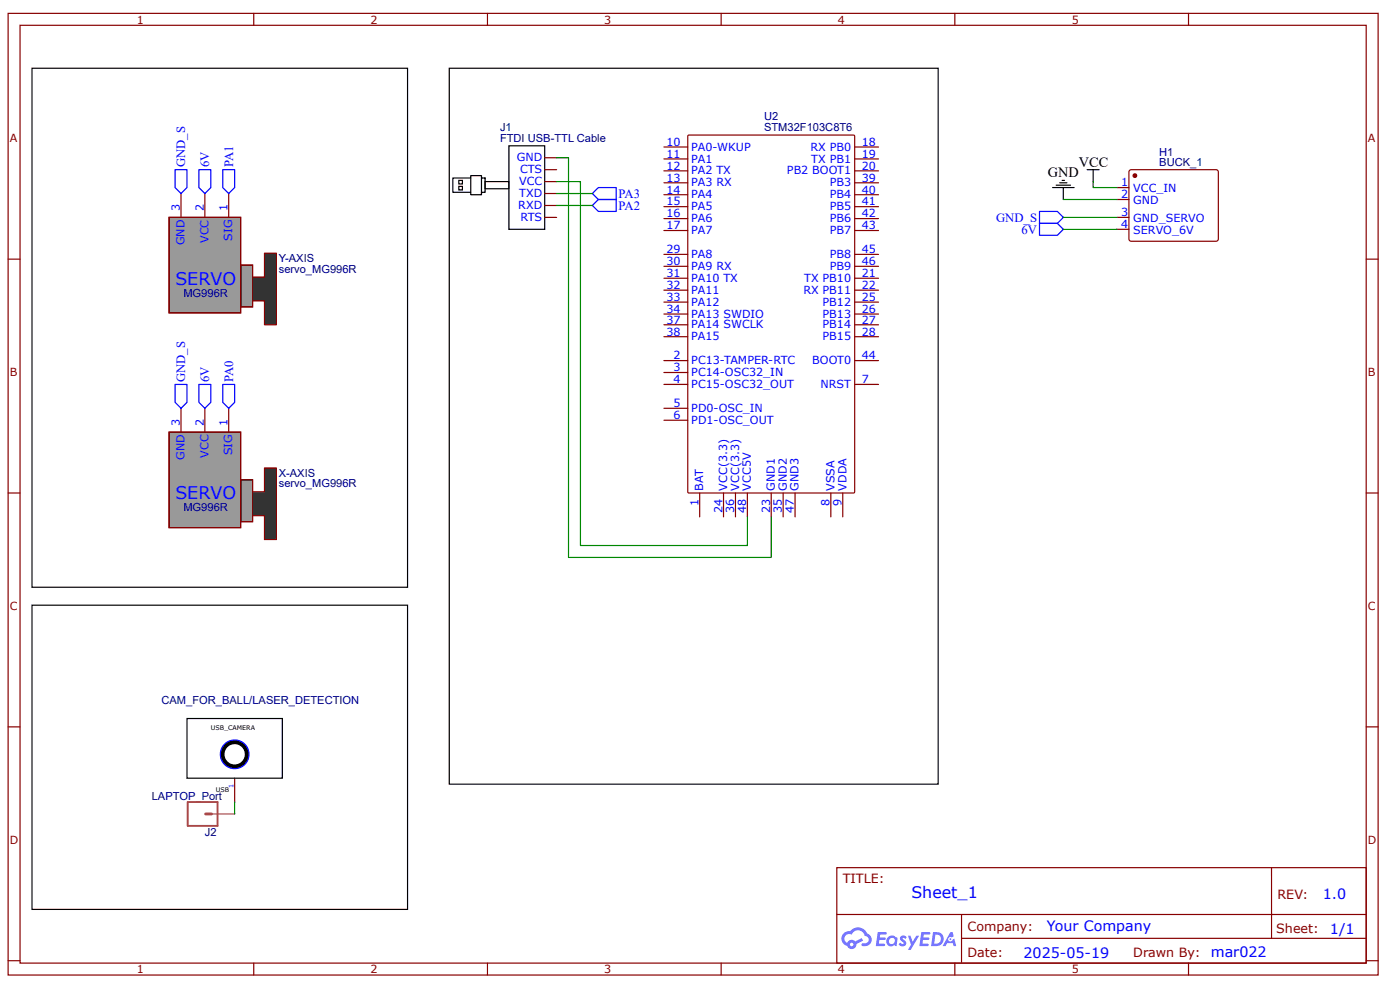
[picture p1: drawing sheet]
<svg xmlns="http://www.w3.org/2000/svg" width="297mm" height="210mm" viewBox="0 0 297 210" stroke-linecap="round" stroke-linejoin="round" font-family="sans-serif">
<g fill="none" stroke="#800" stroke-width=".25">
<path d="M1.7 2.8h290.7v203.9h-290.7zM4.3 5.4h285.5v198.8h-285.5zM53.8 2.8v2.6M103.4 2.8v2.6M153 2.8v2.6M202.6 2.8v2.6M252.1 2.8v2.6M1.7 54.9h2.6M289.8 54.9h2.6M1.7 104.5h2.6M289.8 104.5h2.6M1.7 154.1h2.6"/>
<path d="M289.8 154.1h2.6M177.5 184h112.3v20.2h-112.3zM177.6 193.9h112.1M204 198.9h85.7M204 193.9v10.1M269.8 184v14.9M1.7 203.7h2.6M53.8 204.2v2.5M103.4 204.2v2.5M153 204.2v2.5M202.6 204.2v2.5M252.1 204.2v2.5"/>
<path d="M289.8 203.7h2.6"/>
</g>
<g fill="#58f">
<path d="M191.1 198.5l.5-.2 .4 .1 .3 .3-.2 .4a.33 .33 0 0 0-.3-.3 .33 .33 0 0 0-.3 .1v.1a.85 .85 0 0 1 .7 .7 .85 .85 0 0 1-.3 .8l-.7 .1-.6-.4 .4-.4 .5 .3 .2-.1v-.2a.88 .88 0 0 1-.6-1.3z"/>
<path d="M192.6 198.4h.6l.4 1.3 .8-1.3h.6l-1.8 3h-.6l.7-1.1z"/>
<path d="M186.2 197.6h1.7l.2 .1-.1 .4h-1.3l-.1 .7h1.1l.2 .2-.2 .3h-1.1l-.2 .8h1.3l.1 .2-.1 .2-1.9 .1z"/>
<path d="M195.5 197.6h1.6l.2 .1v.4h-1.3l-.1 .7h1.1l.2 .2-.3 .3h-1.1l-.1 .8h1.2l.1 .2-.1 .2-1.9 .1z"/>
<path d="M201.6 197.6h.5l.2 .9-.4 .2a.49 .49 0 0 0-.7 .2 .49 .49 0 0 0 .3 .7 .49 .49 0 0 0 .6-.4l.4-.2 .4 1.6h-.6l-.2-.7h-1.2l-.3 .7h-.6z"/>
<path d="M197.9 197.6l-.4 3h1a1.51 1.51 0 0 0 1.7-1.5 1.51 1.51 0 0 0-1.8-1.5zM198.4 198.1a1.02 1.02 0 0 1 1.2 1.2 1.02 1.02 0 0 1-1.4 .8z"/>
<path d="M188.5 198.6a1.11 1.11 0 0 0-.3 1.6 1.11 1.11 0 0 0 1.6 .2l.4 .2 .2-1.7-.4-.2a1.01 1.01 0 0 0-1.5-.1zM188.5 199.5a.66 .66 0 0 1 1.3 0 .66 .66 0 0 1-1.3 0z"/>
<path d="M179 197.9a1.58 1.58 0 0 0 .7 2.6 1.01 1.01 0 0 0 1.2 .7 1.01 1.01 0 0 0 .8-1.1l1.4-.7-.3-.5-1.4 .7a1.02 1.02 0 0 0-1.7 .3 .99 .99 0 0 1-.4-1.4 .99 .99 0 0 1 1.4-.3 1.48 1.48 0 0 1 1.5-1 1.48 1.48 0 0 1 1.3 1.2 .82 .82 0 0 1 .8 1.1 .82 .82 0 0 1-1.2 .5l-.3 .1v.3a1.4 1.4 0 0 0 2-.6 1.4 1.4 0 0 0-.9-1.9 2.19 2.19 0 0 0-3.6-.5l-.8 .1zM180.3 200.2a.4 .4 0 0 1 .8 0 .4 .4 0 0 1-.8 0z"/>
<circle cx="201.6" cy="199.1" r=".19"/>
</g>
<path d="M96.1 37.7h3.8v-.5h2.2v.5h.8v3.1h-.8v.5h-2.2v-.5h-3.8zM97.3 38.2h.8v.8h-.8zM97.3 39.5h.8v.8h-.8zM99.9 37.7v3.1M102.1 37.7v3.3M102.9 38.5h5.1v1.5h-5.1zM108 30.9h7.6v17.7h-7.6z" fill="none" stroke="#000" stroke-width=".25"/>
<g fill="none" stroke="#800" stroke-width=".25">
<path d="M115.6 33.4h2.5M115.6 36h2.5M115.6 38.5h2.5M140.8 31.2h5.1M140.8 33.7h5.1M140.8 36.2h5.1M140.8 38.8h5.1M146 28.7l35.1-.1 .2 .2v75.5l-.1 .2h-35l-.3-.1zM181.3 31.2h5.1M181.3 33.7h5.1M181.3 36.2h5.1M181.3 38.8h5.1"/>
<path d="M115.6 41h2.5M115.6 43.6h2.5M115.6 46.1h2.5M140.8 59h5.1M140.8 41.3h5.1M140.8 43.8h5.1M140.8 46.3h5.1M140.8 48.9h5.1M140.8 53.9h5.1M140.8 56.5h5.1M181.3 59h5.1M181.3 41.3h5.1"/>
<path d="M181.3 43.8h5.1M181.3 46.3h5.1M181.3 48.9h5.1M181.3 53.9h5.1M181.3 56.5h5.1M140.8 76.4h5.1M140.8 61.5h5.1M140.8 64h5.1M140.8 66.6h5.1M140.8 68.9h5.1M140.8 71.4h5.1M140.8 79h5.1"/>
<path d="M181.3 76.4h5.1M181.3 61.5h5.1M181.3 64h5.1M181.3 66.6h5.1M181.3 68.9h5.1M181.3 71.4h5.1M140.8 81.5h5.1M140.8 86.6h5.1M140.8 89.1h5.1M181.3 81.5h5.1M148.4 104.5v5.1M153.5 104.5v5.1"/>
<path d="M156 104.5v5.1M158.6 104.5v5.1M163.6 104.5v5.1M166.1 104.5v5.1M168.7 104.5v5.1M176.3 104.5v5.1M178.8 104.5v5.1"/>
</g>
<circle cx="49.8" cy="159.9" r="3" fill="#000"/>
<circle cx="49.8" cy="159.9" r="3" fill="none" stroke="#00f" stroke-width=".25"/>
<circle cx="49.8" cy="159.9" r="2.28" fill="#fff"/>
<g fill="none" stroke="#000" stroke-width=".25">
<path d="M39.7 152.3h20.2v12.7h-20.2z"/>
<circle cx="49.8" cy="159.9" r="2.28"/>
</g>
<path d="M49.8 165v5" fill="none" stroke="#800" stroke-width=".25"/>
<path d="M118.1 38.5h5v77.2h35.5v-6.1M118.1 33.4h2.5v84.8h43v-8.6" fill="none" stroke="#080" stroke-width=".25"/>
<path d="M51 101.7h2.6v8.9h-2.6z" fill="#999"/>
<path d="M51 101.7h2.6v8.9h-2.6z" fill="none" stroke="#000" stroke-width=".25"/>
<path d="M35.9 91.6h15.1v20.3h-15.1z" fill="#999"/>
<path d="M35.9 91.6h15.1v20.3h-15.1z" fill="none" stroke="#000" stroke-width=".25"/>
<path d="M35.9 91.6h15.1v20.3h-15.1zM38.4 86.6v5M43.5 86.6v5M48.5 86.6v5M51 101.7h2.6v8.9h-2.6z" fill="none" stroke="#800" stroke-width=".25"/>
<path d="M56.1 99.2h2.5v15.2h-2.5v-5.1h-2.5v-5h2.5z" fill="#333"/>
<path d="M53.6 104.3h2.5v-5.1h2.5v15.2h-2.5v-5.1h-2.5" fill="none" stroke="#800" stroke-width=".25"/>
<path d="M51 56.2h2.6v8.9h-2.6z" fill="#999"/>
<path d="M51 56.2h2.6v8.9h-2.6z" fill="none" stroke="#000" stroke-width=".25"/>
<path d="M35.9 46.1h15.1v20.2h-15.1z" fill="#999"/>
<path d="M35.9 46.1h15.1v20.2h-15.1z" fill="none" stroke="#000" stroke-width=".25"/>
<path d="M35.9 46.1h15.1v20.2h-15.1zM38.4 41v5.1M43.5 41v5.1M48.5 41v5.1M51 56.2h2.6v8.9h-2.6z" fill="none" stroke="#800" stroke-width=".25"/>
<path d="M56.1 53.7h2.5v15.2h-2.5v-5.1h-2.5v-5.1h2.5z" fill="#333"/>
<path d="M239.6 36.1l.4-.1 18.2 .1 .3 .4-.1 14.4-.4 .2h-18.3l-.2-.5v-14.1zM53.6 58.7h2.5v-5h2.5v15.2h-2.5v-5.1h-2.5" fill="none" stroke="#800" stroke-width=".25"/>
<path d="M47.3 36h2.5v3.8l-1.3 1.2-1.2-1.2zM125.7 43.6l1.2-1.3h3.8v2.5h-3.8zM125.7 41l1.2-1.2h3.8v2.5h-3.8zM47.3 81.5h2.5v3.8l-1.3 1.3-1.2-1.3z" fill="none" stroke="#00f" stroke-width=".25"/>
<path d="M118.1 41h7.6M118.1 43.6h7.6M49.8 170v2.6" fill="none" stroke="#080" stroke-width=".25"/>
<path d="M6.8 14.5h79.7v110h-79.7zM95.3 14.5h103.7v151.7h-103.7zM6.8 128.3h79.7v64.5h-79.7z" fill="none" stroke="#000" stroke-width=".25"/>
<path d="M39.8 170h6.4v5.1h-6.4z" fill="none" stroke="#a54b4b" stroke-width=".4"/>
<path d="M43.6 172.6h1.3" fill="none" stroke="#a54b4b" stroke-width=".61"/>
<path d="M44.8 172.6h5" fill="none" stroke="#a54b4b" stroke-width=".25"/>
<circle cx="240.8" cy="37.2" r=".38" fill="#800"/>
<g fill="none" stroke="#800" stroke-width=".25">
<path d="M237 39.8h2.5M237 42.3h2.5M237 46.1h2.5M237 48.6h2.5"/>
<circle cx="240.8" cy="37.2" r=".38"/>
</g>
<path d="M37.1 36h2.6v3.8l-1.3 1.2-1.3-1.2zM42.2 36h2.5v3.8l-1.2 1.2-1.3-1.2zM220.5 47.4h3.8l1.3 1.2-1.3 1.3h-3.8zM220.5 44.8h3.8l1.3 1.3-1.3 1.3h-3.8zM37.1 81.5h2.6v3.8l-1.3 1.3-1.3-1.3zM42.2 81.5h2.5v3.8l-1.2 1.3-1.3-1.3z" fill="none" stroke="#00f" stroke-width=".25"/>
<path d="M223.3 39.8h4.6M224.1 39.3h3M224.8 38.8h1.5M225.3 38.2h.5M225.6 39.8v2.5M230.6 36h2.6M231.9 36v2.5" fill="none" stroke="#000" stroke-width=".25"/>
<path d="M231.9 38.5v1.3h5.1M225.6 42.3h11.4M225.6 46.1h11.4M225.6 48.6h11.4" fill="none" stroke="#080" stroke-width=".25"/>
<g font-size="3.7" fill="#00f">
<text x="37.2" y="60.3">SERVO</text>
<text x="37.2" y="105.9">SERVO</text>
</g>
<text font-size="3.4" fill="#00f" x="193.4" y="190.4">Sheet_1</text>
<g font-size="3">
<text x="228.9" y="35.5">VCC</text>
<text x="222.3" y="37.5">GND</text>
</g>
<g font-size="3" fill="#00f">
<text x="280.6" y="190.6">1.0</text>
<text x="222.1" y="197.5">Your Company</text>
<text x="282.2" y="198">1/1</text>
<text x="217.1" y="203">2025-05-19</text>
<text x="256.9" y="203">mar022</text>
</g>
<g font-size="2.7" fill="#00f">
<text x="39.3" y="35.5" transform="rotate(-90 39.3 35.5)">GND_S</text>
<text x="44.4" y="35.5" transform="rotate(-90 44.4 35.5)">6V</text>
<text x="49.5" y="35.5" transform="rotate(-90 49.5 35.5)">PA1</text>
<text x="131.2" y="42">PA3</text>
<text x="131.2" y="44.5">PA2</text>
<text x="211.3" y="47">GND_S</text>
<text x="216.7" y="49.5">6V</text>
<text x="39.3" y="81" transform="rotate(-90 39.3 81)">GND_S</text>
<text x="44.4" y="81" transform="rotate(-90 44.4 81)">6V</text>
<text x="49.5" y="81" transform="rotate(-90 49.5 81)">PA0</text>
</g>
<g font-size="2.7" fill="#800">
<text x="178.8" y="187.2">TITLE:</text>
<text x="271" y="190.6">REV:</text>
<text x="205.3" y="197.4">Company:</text>
<text x="270.8" y="197.9">Sheet:</text>
<text x="205.3" y="202.9">Date:</text>
<text x="240.4" y="203">Drawn By:</text>
</g>
<g font-size="2.4" fill="#800">
<text x="29" y="5">1</text>
<text x="78.6" y="5">2</text>
<text x="128.2" y="5">3</text>
<text x="177.8" y="5">4</text>
<text x="227.4" y="5">5</text>
<text x="2.1" y="30.2">A</text>
<text x="290.2" y="30.2">A</text>
<text x="2.1" y="79.7">B</text>
<text x="290.2" y="79.7">B</text>
<text x="2.1" y="129.3">C</text>
<text x="290.2" y="129.3">C</text>
<text x="2.1" y="178.9">D</text>
<text x="290.2" y="178.9">D</text>
<text x="29" y="206.3">1</text>
<text x="78.6" y="206.3">2</text>
<text x="128.2" y="206.3">3</text>
<text x="177.8" y="206.3">4</text>
<text x="227.4" y="206.3">5</text>
</g>
<g font-size="2.4" fill="#000080">
<text x="106.1" y="27.9">J1</text>
<text x="162.1" y="27.8">STM32F103C8T6</text>
<text x="162.1" y="25.5">U2</text>
<text x="106.1" y="30.2">FTDI USB-TTL Cable</text>
<text x="245.9" y="35.2">BUCK_1</text>
<text x="245.9" y="33">H1</text>
<text x="59.1" y="57.8">servo_MG996R</text>
<text x="59.1" y="55.5">Y-AXIS</text>
<text x="38.9" y="62.9">MG996R</text>
<text x="59.1" y="101.1">X-AXIS</text>
<text x="59.1" y="103.3">servo_MG996R</text>
<text x="38.9" y="108.4">MG996R</text>
<text x="34.3" y="149.3">CAM_FOR_BALL/LASER_DETECTION</text>
<text x="32.2" y="169.6">LAPTOP_Port</text>
<text x="43.5" y="177.2">J2</text>
</g>
<g font-size="2.4" fill="#00f">
<text x="109.6" y="34.2">GND</text>
<text x="141.4" y="30.9">10</text>
<text x="141.4" y="33.4">11</text>
<text x="141.4" y="36">12</text>
<text x="146.7" y="31.9">PA0-WKUP</text>
<text x="146.7" y="34.5">PA1</text>
<text x="171.9" y="31.9">RX PB0</text>
<text x="172.1" y="34.5">TX PB1</text>
<text x="182.8" y="30.9">18</text>
<text x="182.8" y="33.4">19</text>
<text x="182.8" y="36">20</text>
<text x="110.1" y="39.3">VCC</text>
<text x="110.2" y="41.8">TXD</text>
<text x="110.3" y="36.7">CTS</text>
<text x="141.4" y="38.5">13</text>
<text x="141.4" y="41">14</text>
<text x="146.7" y="37">PA2 TX</text>
<text x="146.7" y="39.5">PA3 RX</text>
<text x="167" y="37">PB2 BOOT1</text>
<text x="176" y="39.5">PB3</text>
<text x="182.8" y="38.5">39</text>
<text x="182.8" y="41">40</text>
<text x="237.9" y="39.5">1</text>
<text x="240.4" y="40.8">VCC_IN</text>
<text x="38.2" y="44.8" transform="rotate(-90 38.2 44.8)">3</text>
<text x="43.2" y="44.8" transform="rotate(-90 43.2 44.8)">2</text>
<text x="48.3" y="44.8" transform="rotate(-90 48.3 44.8)">1</text>
<text x="110" y="44.3">RXD</text>
<text x="110.4" y="46.9">RTS</text>
<text x="141.4" y="43.6">15</text>
<text x="141.4" y="46.1">16</text>
<text x="146.7" y="42">PA4</text>
<text x="146.7" y="44.6">PA5</text>
<text x="146.7" y="47.1">PA6</text>
<text x="176" y="42">PB4</text>
<text x="176" y="44.6">PB5</text>
<text x="176" y="47.1">PB6</text>
<text x="182.8" y="43.6">41</text>
<text x="182.8" y="46.1">42</text>
<text x="237.9" y="42">2</text>
<text x="237.9" y="45.8">3</text>
<text x="240.4" y="43.3">GND</text>
<text x="240.4" y="47.1">GND_SERVO</text>
<text x="39.2" y="52" transform="rotate(-90 39.2 52)">GND</text>
<text x="44.2" y="51.5" transform="rotate(-90 44.2 51.5)">VCC</text>
<text x="49.3" y="51" transform="rotate(-90 49.3 51)">SIG</text>
<text x="141.4" y="48.6">17</text>
<text x="141.4" y="53.7">29</text>
<text x="146.7" y="49.6">PA7</text>
<text x="176" y="49.6">PB7</text>
<text x="182.8" y="48.6">43</text>
<text x="182.8" y="53.7">45</text>
<text x="237.9" y="48.4">4</text>
<text x="240.4" y="49.6">SERVO_6V</text>
<text x="141.4" y="58.7">31</text>
<text x="141.4" y="56.2">30</text>
<text x="146.7" y="59.8">PA10 TX</text>
<text x="146.7" y="54.7">PA8</text>
<text x="146.7" y="57.2">PA9 RX</text>
<text x="170.6" y="59.8">TX PB10</text>
<text x="176" y="54.7">PB8</text>
<text x="176" y="57.2">PB9</text>
<text x="182.8" y="58.7">21</text>
<text x="182.8" y="56.2">46</text>
<text x="141.4" y="61.3">32</text>
<text x="141.4" y="63.8">33</text>
<text x="146.7" y="62.3">PA11</text>
<text x="146.7" y="64.8">PA12</text>
<text x="170.4" y="62.3">RX PB11</text>
<text x="174.5" y="64.8">PB12</text>
<text x="182.8" y="61.3">22</text>
<text x="182.8" y="63.8">25</text>
<text x="141.4" y="66.3">34</text>
<text x="141.4" y="68.6">37</text>
<text x="141.4" y="71.1">38</text>
<text x="146.7" y="67.3">PA13 SWDIO</text>
<text x="146.7" y="69.6">PA14 SWCLK</text>
<text x="174.5" y="67.3">PB13</text>
<text x="174.5" y="69.6">PB14</text>
<text x="182.8" y="66.3">26</text>
<text x="182.8" y="68.6">27</text>
<text x="182.8" y="71.1">28</text>
<text x="142.9" y="76.2">2</text>
<text x="146.7" y="72.1">PA15</text>
<text x="146.7" y="77.2">PC13-TAMPER-RTC</text>
<text x="172.3" y="77.2">BOOT0</text>
<text x="174.5" y="72.1">PB15</text>
<text x="182.8" y="76.2">44</text>
<text x="142.9" y="78.7">3</text>
<text x="142.9" y="81.3">4</text>
<text x="146.7" y="79.7">PC14-OSC32_IN</text>
<text x="146.7" y="82.3">PC15-OSC32_OUT</text>
<text x="174.1" y="82.3">NRST</text>
<text x="182.8" y="81.3">7</text>
<text x="142.9" y="86.3">5</text>
<text x="142.9" y="88.8">6</text>
<text x="146.7" y="87.3">PD0-OSC_IN</text>
<text x="146.7" y="89.9">PD1-OSC_OUT</text>
<text x="38.1" y="90.4" transform="rotate(-90 38.1 90.4)">3</text>
<text x="43.2" y="90.4" transform="rotate(-90 43.2 90.4)">2</text>
<text x="48.3" y="90.4" transform="rotate(-90 48.3 90.4)">1</text>
<text x="39.2" y="97.5" transform="rotate(-90 39.2 97.5)">GND</text>
<text x="44.2" y="97" transform="rotate(-90 44.2 97)">VCC</text>
<text x="49.3" y="96.6" transform="rotate(-90 49.3 96.6)">SIG</text>
<text x="148.2" y="107.3" transform="rotate(-90 148.2 107.3)">1</text>
<text x="149.2" y="104" transform="rotate(-90 149.2 104)">BAT</text>
<text x="154.3" y="104" transform="rotate(-90 154.3 104)">VCC(3.3)</text>
<text x="156.8" y="104" transform="rotate(-90 156.8 104)">VCC(3.3)</text>
<text x="159.3" y="104" transform="rotate(-90 159.3 104)">VCC5V</text>
<text x="164.4" y="104" transform="rotate(-90 164.4 104)">GND1</text>
<text x="166.9" y="104" transform="rotate(-90 166.9 104)">GND2</text>
<text x="169.4" y="104" transform="rotate(-90 169.4 104)">GND3</text>
<text x="176" y="107.3" transform="rotate(-90 176 107.3)">8</text>
<text x="177" y="104" transform="rotate(-90 177 104)">VSSA</text>
<text x="178.5" y="107.3" transform="rotate(-90 178.5 107.3)">9</text>
<text x="179.6" y="104" transform="rotate(-90 179.6 104)">VDDA</text>
<text x="153.2" y="108.8" transform="rotate(-90 153.2 108.8)">24</text>
<text x="155.8" y="108.8" transform="rotate(-90 155.8 108.8)">36</text>
<text x="158.3" y="108.8" transform="rotate(-90 158.3 108.8)">48</text>
<text x="163.4" y="108.8" transform="rotate(-90 163.4 108.8)">23</text>
<text x="165.9" y="108.8" transform="rotate(-90 165.9 108.8)">35</text>
<text x="168.4" y="108.8" transform="rotate(-90 168.4 108.8)">47</text>
</g>
<g font-size="1.3">
<text x="44.7" y="154.9">USB_CAMERA</text>
<text x="45.8" y="168">USB</text>
</g>
<text font-size="1.3" fill="#00f" x="49.5" y="167.1" transform="rotate(-90 49.5 167.1)">1</text>
</svg>
